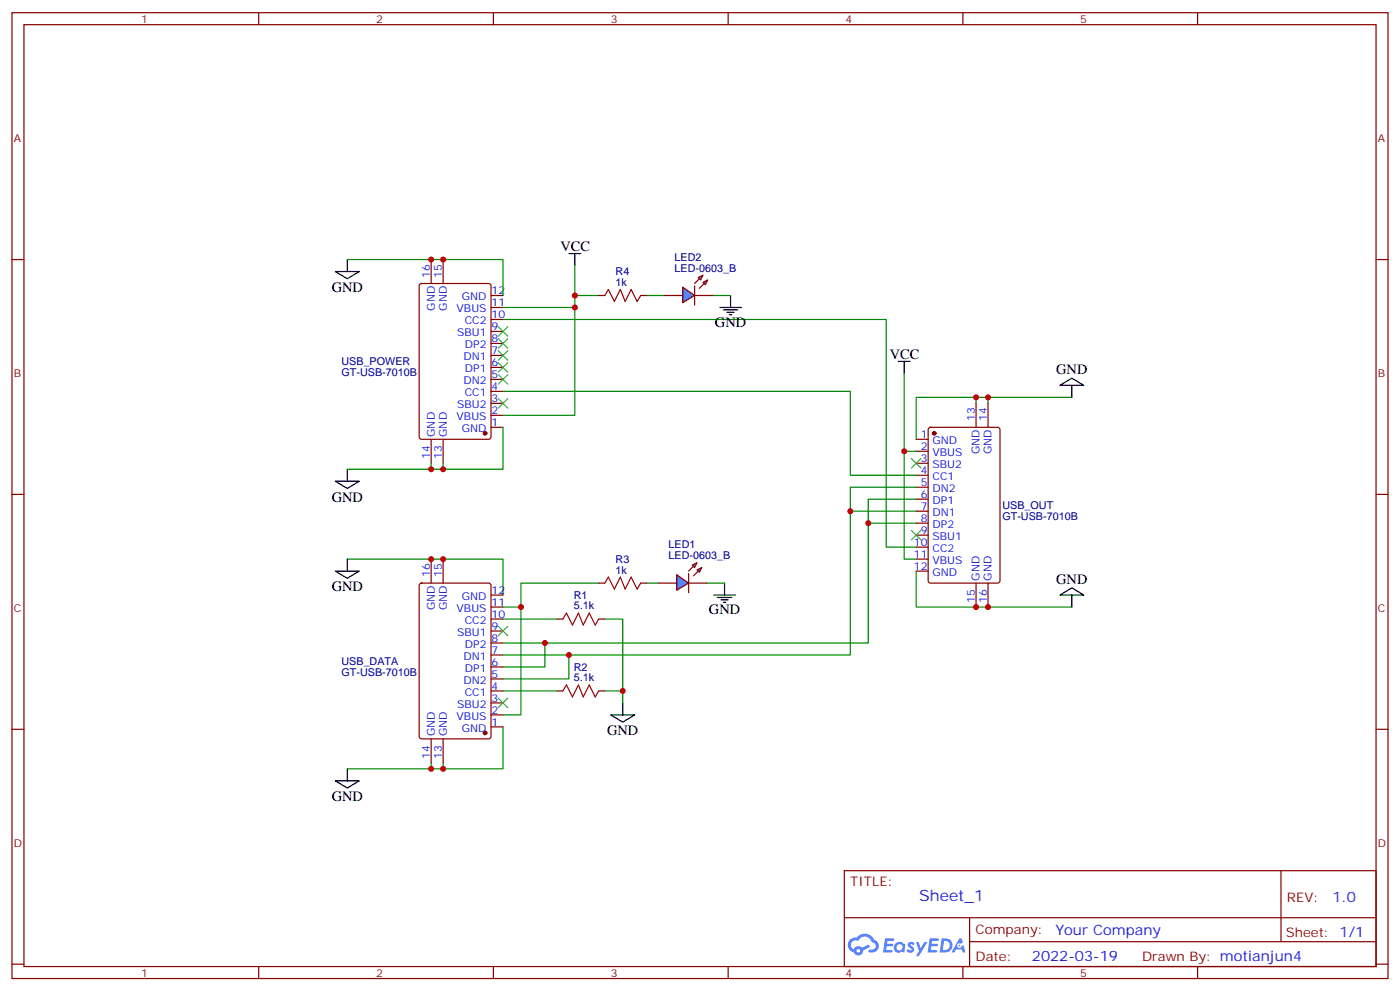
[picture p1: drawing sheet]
<svg xmlns="http://www.w3.org/2000/svg" width="412mm" height="292mm" viewBox="0 0 412 292" stroke-linecap="round" stroke-linejoin="round" font-family="sans-serif">
<g fill="none" stroke="#870000" stroke-width=".35">
<path d="M3.5 3.7h405.4v284.4h-405.4zM7.1 7.3h398.2v277.3h-398.2zM76.2 3.7v3.6M145.3 3.7v3.6M214.5 3.7v3.6M283.6 3.7v3.6M352.8 3.7v3.6M3.5 76.4h3.6M405.3 76.4h3.6M3.5 145.6h3.6M405.3 145.6h3.6M3.5 214.7h3.6"/>
<path d="M405.3 214.7h3.6M248.7 256.3h156.6v28.3h-156.6zM377.3 256.4v20.8M248.7 270.2h156.5M285.6 277.2h119.6M285.6 270.2v14.1M3.5 283.8h3.6M76.2 284.6v3.5M145.3 284.6v3.5M214.5 284.6v3.5M283.6 284.6v3.5M352.8 284.6v3.5"/>
<path d="M405.3 283.8h3.6"/>
</g>
<g fill="#5487ff">
<path d="M267.7 277.5a1.22 1.22 0 0 1 1.7 .3l-.4 .5a.47 .47 0 0 0-.3-.4 .47 .47 0 0 0-.5 .2l.1 .3a1.14 1.14 0 0 1 .8 1.7 1.14 1.14 0 0 1-1.9 0l-.2-.2 .5-.5 .7 .4a.29 .29 0 0 0 .3-.3 .29 .29 0 0 0-.2-.3 1.04 1.04 0 0 1-.6-1.7z"/>
<path d="M260.7 276.3h2.4l.3 .1-.2 .5-1.8 .1-.1 .9h1.5l.3 .3-.3 .4h-1.6l-.2 1.1h1.7l.2 .3-.2 .4h-2.6z"/>
<path d="M273.8 276.3h2.4l.3 .1-.1 .5-1.8 .1-.2 .9h1.6l.3 .3-.4 .4h-1.6l-.1 1.1h1.7l.2 .3-.2 .4h-2.6z"/>
<path d="M282.6 276.3h.7l.3 1.2-.6 .3a.69 .69 0 0 0-1 .3 .69 .69 0 0 0 .4 1 .69 .69 0 0 0 .9-.6l.5-.3 .6 2.2h-.8l-.2-.9h-1.8l-.5 .9h-.8z"/>
<path d="M269.8 277.3h.8l.6 1.9 1.1-1.9h.9l-2.6 4.2h-.8l.9-1.5z"/>
<path d="M277.4 276.3l-.6 4.1h1.3a2.11 2.11 0 0 0 2.5-2.1 2.11 2.11 0 0 0-2.5-2zM278.1 277a1.39 1.39 0 0 1 1.7 1.4 1.39 1.39 0 0 1-1.8 1.3h-.3z"/>
<path d="M263.7 277.9a1.54 1.54 0 0 0-.1 2.1 1.54 1.54 0 0 0 2.2 .2l.6 .2 .3-2.3-.2-.2-.4-.1a1.49 1.49 0 0 0-2.4 .1zM264 278.9a.94 .94 0 0 1 1.8 0 .94 .94 0 0 1-1.8 0z"/>
<path d="M250.4 276.6a2.18 2.18 0 0 0 1.1 3.8 1.44 1.44 0 0 0 1.6 .9 1.44 1.44 0 0 0 1.2-1.5l2-1-.5-.7-1.9 .9a1.47 1.47 0 0 0-2.4 .5 1.39 1.39 0 0 1-.7-2 1.39 1.39 0 0 1 2-.5 2.12 2.12 0 0 1 2.2-1.3 2.12 2.12 0 0 1 1.9 1.7 1.14 1.14 0 0 1 1.1 1.4 1.14 1.14 0 0 1-1.7 .8 .43 .43 0 0 0-.5 .3 .43 .43 0 0 0 .4 .5 1.98 1.98 0 0 0 2.5-1.2 1.98 1.98 0 0 0-1.2-2.5 3.1 3.1 0 0 0-5.3-.7l-.9 .1zM252.3 279.9a.55 .55 0 0 1 1.1 0 .55 .55 0 0 1-1.1 0z"/>
<circle cx="282.6" cy="278.4" r=".26"/>
</g>
<g fill="none" stroke="#870000" stroke-width=".35">
<path d="M127 76.4v7.1M130.5 76.4v7.1M123.7 83.7l.5-.2h19.7l.7 .4v44.7l-.4 .7h-20l-.7-.4v-44.7zM144.6 97.6h3.6M144.6 94.1h3.6M144.6 90.5h3.6M144.6 87h3.6M176.4 87h1.8M188.7 87h1.8M144.6 118.7h3.6M144.6 115.2h3.6M144.6 111.7h3.6"/>
<path d="M144.6 108.2h3.6M144.6 104.6h3.6M144.6 101.1h3.6M287.5 118.7v7.1M291 118.7v7.1M127 129.3v7.1M130.5 129.3v7.1M144.6 125.8h3.6M144.6 122.3h3.6M269.9 129.3h3.5M269.9 132.9h3.5M269.9 136.4h3.5"/>
<path d="M269.9 139.9h3.5M273.6 126l.5-.2h19.8l.6 .4 .1 44.8-.5 .6-20 .1-.6-.5-.1-44.7zM269.9 143.4h3.5M269.9 147h3.5M269.9 150.5h3.5M269.9 154h3.5M269.9 157.6h3.5M123.7 171.9l.5-.2h19.7l.7 .4v44.7l-.4 .7h-20l-.7-.4v-44.7zM127 164.6v7.1M130.5 164.6v7.1M144.6 178.7h3.6M144.6 175.2h3.6"/>
<path d="M176.4 171.7h1.8M188.7 171.7h1.8M269.9 161.1h3.5M269.9 164.6h3.5M269.9 168.1h3.5M287.5 171.7v7M291 171.7v7M144.6 199.9h3.6M144.6 196.4h3.6M144.6 192.8h3.6M144.6 189.3h3.6M144.6 185.8h3.6"/>
<path d="M144.6 182.2h3.6M164 182.2h1.8M176.4 182.2h1.8M127 217.5v7.1M130.5 217.5v7.1M144.6 214h3.6M144.6 210.5h3.6M144.6 206.9h3.6M144.6 203.4h3.6M164 203.4h1.8M176.4 203.4h1.8"/>
</g>
<g fill="#870000" stroke="#870000" stroke-width=".35">
<circle cx="142.9" cy="127.6" r=".53"/>
<circle cx="142.9" cy="215.8" r=".53"/>
<circle cx="275.2" cy="127.6" r=".53"/>
</g>
<g fill="none" stroke="#000" stroke-width=".35">
<path d="M98.8 79.9h7l-3.5 2.2zM102.3 76.4v3.5M167.6 74.6h3.5M169.3 74.6v3.6M212 90.5h6.4M213.1 91.2h4.2M214.1 91.9h2.2M214.8 92.6h.7M215.2 87v3.5M264.6 106.4h3.5M266.3 106.4v3.5M312.2 113.5l3.5-2.2 3.6 2.2z"/>
<path d="M315.7 113.5v3.5M102.3 138.1v3.6M98.8 141.7h7l-3.5 2.1zM98.8 168.1h7l-3.5 2.2zM102.3 164.6v3.5M210.3 175.2h6.3M211.3 175.9h4.2M212.4 176.6h2.1M213.1 177.3h.7M213.4 171.7v3.5M312.2 175.2l3.5-2.1 3.6 2.1zM315.7 175.2v3.5"/>
<path d="M179.9 210.5h7.1l-3.6 2.1zM183.4 206.9v3.6M98.8 229.9h7l-3.5 2.1zM102.3 226.3v3.6"/>
</g>
<g fill="none" stroke="#008700" stroke-width=".35">
<path d="M102.3 76.4h45.9v10.6M169.3 78.2v12.3h-21.1M148.2 94.1h112.9v67h8.8M169.3 90.5v31.8h-21.1M169.3 87h7.1M190.5 87h5.3M209.9 87h5.3M148.2 115.2h102.3v24.7h19.4M266.3 109.9v23h3.6M287.5 117h-17.6v12.3M291 117v1.7M315.7 117h-28.2v1.7"/>
<path d="M127 136.4v1.7M130.5 136.4v1.7h-28.2M148.2 125.8v12.3h-17.7M266.3 132.9v31.7h3.6M250.5 150.5v42.3h-82.9M255.8 154v35.3h-95.3M269.9 147h-14.1v7h14.1M269.9 143.4h-19.4v7.1h19.4M102.3 164.6h45.9v10.6M153.5 178.7v31.8h-5.3M176.4 171.7h-22.9v7h-5.3M190.5 171.7h3.5"/>
<path d="M208.1 171.7h5.3M269.9 168.1v10.6h45.8M148.2 192.8h19.4v7.1h-19.4M148.2 189.3h12.3v7.1h-12.3M148.2 182.2h15.8M178.2 182.2h5.2v21.2h-5.2M148.2 214v12.3h-17.7M148.2 203.4h15.8M183.4 203.4v3.5M127 224.6v1.7M130.5 224.6v1.7h-28.2"/>
</g>
<g fill="none" stroke="#3c3" stroke-width=".35">
<path d="M146.8 99.7l2.8 2.8M146.8 96.2l2.8 2.8M149.6 99.7l-2.8 2.8M149.6 96.2l-2.8 2.8M146.8 117.3l2.8 2.9M146.8 103.2l2.8 2.8M146.8 106.8l2.8 2.8M146.8 110.3l2.8 2.8M149.6 117.3l-2.8 2.9M149.6 103.2l-2.8 2.8M149.6 106.8l-2.8 2.8M149.6 110.3l-2.8 2.8"/>
<path d="M268.5 135l2.8 2.8M271.3 135l-2.8 2.8M268.5 156.1l2.8 2.9M271.3 156.1l-2.8 2.9M146.8 184.4l2.8 2.8M149.6 184.4l-2.8 2.8M146.8 205.5l2.8 2.9M149.6 205.5l-2.8 2.9"/>
</g>
<path d="M178.2 87l1-1.8 1.8 3.6 1.7-3.6 1.4 3.6 1.8-3.6 1.8 3.6 1-1.8M178.2 171.7l1-1.8 1.8 3.5 1.7-3.5 1.4 3.5 1.8-3.5 1.8 3.5 1-1.7M165.8 182.2l1.1-1.7 1.7 3.5 1.8-3.5 1.4 3.5 1.8-3.5 1.7 3.5 1.1-1.8M165.8 203.4l1.1-1.8 1.7 3.6 1.8-3.6 1.4 3.6 1.8-3.6 1.7 3.6 1.1-1.8" fill="none" stroke="#a10000" stroke-width=".35"/>
<path d="M199.3 169.2l3.5 2.5-3.5 2.1z" fill="#09f" stroke="#870000" stroke-width=".35"/>
<path d="M202.8 168.8v5.7z" fill="#f00" stroke="#870000" stroke-width=".35"/>
<g fill="#870000" stroke="#870000" stroke-width=".35">
<path d="M202.8 168.1l1.5-1.4z"/>
<path d="M204.3 169.5l1.4-1.4z"/>
</g>
<g fill="#09f" stroke="#870000" stroke-width=".35">
<path d="M203.9 166.4l1.4-.7-.7 1.4z"/>
<path d="M205.3 167.8l1.4-.7-.7 1.4z"/>
</g>
<path d="M194 171.7h5.3M202.8 171.7h5.3" fill="none" stroke="#870000" stroke-width=".35"/>
<path d="M201.1 84.5l3.5 2.5-3.5 2.1z" fill="#09f" stroke="#870000" stroke-width=".35"/>
<path d="M204.6 84.2v5.6z" fill="#f00" stroke="#870000" stroke-width=".35"/>
<g fill="#870000" stroke="#870000" stroke-width=".35">
<path d="M204.6 83.5l1.4-1.4z"/>
<path d="M206 84.9l1.4-1.4z"/>
</g>
<g fill="#09f" stroke="#870000" stroke-width=".35">
<path d="M205.7 81.7l1.4-.7-.7 1.4z"/>
<path d="M207.1 83.1l1.4-.7-.7 1.4z"/>
</g>
<path d="M195.8 87h5.3M204.6 87h5.3" fill="none" stroke="#870000" stroke-width=".35"/>
<g fill="#c00">
<circle cx="127" cy="138.1" r=".88"/>
<circle cx="130.5" cy="138.1" r=".88"/>
<circle cx="130.5" cy="164.6" r=".88"/>
<circle cx="130.5" cy="226.3" r=".88"/>
<circle cx="127" cy="164.6" r=".88"/>
<circle cx="127" cy="226.3" r=".88"/>
<circle cx="287.5" cy="178.7" r=".88"/>
<circle cx="287.5" cy="117" r=".88"/>
<circle cx="291" cy="178.7" r=".88"/>
<circle cx="291" cy="117" r=".88"/>
<circle cx="169.3" cy="90.5" r=".88"/>
<circle cx="160.5" cy="189.3" r=".88"/>
<circle cx="255.8" cy="154" r=".88"/>
<circle cx="167.6" cy="192.8" r=".88"/>
<circle cx="250.5" cy="150.5" r=".88"/>
<circle cx="183.4" cy="203.4" r=".88"/>
<circle cx="266.3" cy="132.9" r=".88"/>
<circle cx="169.3" cy="87" r=".88"/>
<circle cx="153.5" cy="178.7" r=".88"/>
<circle cx="127" cy="76.4" r=".88"/>
<circle cx="130.5" cy="76.4" r=".88"/>
</g>
<text font-size="4.6" fill="#00f" x="270.8" y="265.4">Sheet_1</text>
<g font-size="4.2">
<text x="165.1" y="73.9">VCC</text>
<text x="97.7" y="85.9">GND</text>
<text x="210.6" y="96.2">GND</text>
<text x="262.1" y="105.7">VCC</text>
<text x="311.1" y="110.2">GND</text>
<text x="97.7" y="147.7">GND</text>
<text x="311.1" y="172">GND</text>
<text x="97.7" y="174.1">GND</text>
<text x="208.8" y="180.8">GND</text>
<text x="178.9" y="216.5">GND</text>
<text x="97.7" y="235.9">GND</text>
</g>
<g font-size="4.2" fill="#00f">
<text x="392.5" y="265.6">1.0</text>
<text x="310.9" y="275.2">Your Company</text>
<text x="304" y="283">2022-03-19</text>
</g>
<g font-size="3.9" fill="#800">
<text x="250.5" y="260.9">TITLE:</text>
<text x="379.1" y="265.6">REV:</text>
<text x="287.4" y="275.1">Company:</text>
<text x="378.7" y="275.7">Sheet: 1/1</text>
<text x="287.4" y="282.8">Date:</text>
<text x="336.4" y="282.9">Drawn By: motianjun4</text>
</g>
<g font-size="3.2" fill="#800">
<text x="41.6" y="6.7">1</text>
<text x="110.8" y="6.7">2</text>
<text x="179.9" y="6.7">3</text>
<text x="249.1" y="6.7">4</text>
<text x="318.2" y="6.7">5</text>
<text x="4.1" y="41.8">A</text>
<text x="405.9" y="41.8">A</text>
<text x="4.1" y="111">B</text>
<text x="405.9" y="111">B</text>
<text x="4.1" y="180.1">C</text>
<text x="405.9" y="180.1">C</text>
<text x="4.1" y="249.3">D</text>
<text x="405.9" y="249.3">D</text>
<text x="41.6" y="287.5">1</text>
<text x="110.8" y="287.5">2</text>
<text x="179.9" y="287.5">3</text>
<text x="249.1" y="287.5">4</text>
<text x="318.2" y="287.5">5</text>
</g>
<g font-size="3.2" fill="#000080">
<text x="198.7" y="76.7">LED2</text>
<text x="181.3" y="81">R4</text>
<text x="198.7" y="79.9">LED-0603_B</text>
<text x="181.3" y="84.2">1k</text>
<text x="100.6" y="107.5">USB_POWER</text>
<text x="100.6" y="110.7">GT-USB-7010B</text>
<text x="295.3" y="149.8">USB_OUT</text>
<text x="295.3" y="153">GT-USB-7010B</text>
<text x="197" y="161.4">LED1</text>
<text x="181.3" y="165.7">R3</text>
<text x="197" y="164.6">LED-0603_B</text>
<text x="181.3" y="168.8">1k</text>
<text x="169" y="179.4">5.1k</text>
<text x="169" y="176.3">R1</text>
<text x="100.6" y="195.7">USB_DATA</text>
<text x="169" y="197.5">R2</text>
<text x="100.6" y="198.9">GT-USB-7010B</text>
<text x="169" y="200.6">5.1k</text>
</g>
<g font-size="3.2" fill="#00f">
<text x="126.6" y="81.7" transform="rotate(-90 126.6 81.7)">16</text>
<text x="130.2" y="81.7" transform="rotate(-90 130.2 81.7)">15</text>
<text x="136.1" y="88.4">GND</text>
<text x="144.8" y="86.6">12</text>
<text x="128.1" y="91.5" transform="rotate(-90 128.1 91.5)">GND</text>
<text x="131.6" y="91.5" transform="rotate(-90 131.6 91.5)">GND</text>
<text x="134.5" y="91.9">VBUS</text>
<text x="136.9" y="95.5">CC2</text>
<text x="144.8" y="93.7">10</text>
<text x="144.8" y="90.2">11</text>
<text x="134.7" y="99">SBU1</text>
<text x="144.8" y="100.8">8</text>
<text x="144.8" y="97.2">9</text>
<text x="136.5" y="106">DN1</text>
<text x="137" y="102.5">DP2</text>
<text x="144.8" y="107.8">6</text>
<text x="144.8" y="104.3">7</text>
<text x="136.5" y="113.1">DN2</text>
<text x="137" y="109.6">DP1</text>
<text x="144.8" y="111.3">5</text>
<text x="136.9" y="116.6">CC1</text>
<text x="144.8" y="118.4">3</text>
<text x="144.8" y="114.9">4</text>
<text x="134.5" y="123.7">VBUS</text>
<text x="134.7" y="120.2">SBU2</text>
<text x="144.8" y="125.4">1</text>
<text x="144.8" y="121.9">2</text>
<text x="287.2" y="124" transform="rotate(-90 287.2 124)">13</text>
<text x="290.7" y="124" transform="rotate(-90 290.7 124)">14</text>
<text x="128.1" y="128.6" transform="rotate(-90 128.1 128.6)">GND</text>
<text x="131.6" y="128.6" transform="rotate(-90 131.6 128.6)">GND</text>
<text x="136.1" y="127.2">GND</text>
<text x="271.2" y="129">1</text>
<text x="274.7" y="130.7">GND</text>
<text x="126.6" y="135.1" transform="rotate(-90 126.6 135.1)">14</text>
<text x="130.2" y="135.1" transform="rotate(-90 130.2 135.1)">13</text>
<text x="271.2" y="132.5">2</text>
<text x="271.2" y="136">3</text>
<text x="274.7" y="134.3">VBUS</text>
<text x="274.7" y="137.8">SBU2</text>
<text x="288.6" y="133.8" transform="rotate(-90 288.6 133.8)">GND</text>
<text x="292.1" y="133.8" transform="rotate(-90 292.1 133.8)">GND</text>
<text x="271.2" y="139.6">4</text>
<text x="271.2" y="143.1">5</text>
<text x="274.7" y="141.3">CC1</text>
<text x="271.2" y="146.6">6</text>
<text x="274.7" y="144.9">DN2</text>
<text x="274.7" y="148.4">DP1</text>
<text x="271.2" y="150.1">7</text>
<text x="271.2" y="153.7">8</text>
<text x="274.7" y="151.9">DN1</text>
<text x="274.7" y="155.4">DP2</text>
<text x="269.2" y="160.7">10</text>
<text x="271.2" y="157.2">9</text>
<text x="274.7" y="159">SBU1</text>
<text x="269.2" y="164.3">11</text>
<text x="269.2" y="167.8">12</text>
<text x="274.7" y="162.5">CC2</text>
<text x="274.7" y="166">VBUS</text>
<text x="126.6" y="169.9" transform="rotate(-90 126.6 169.9)">16</text>
<text x="130.2" y="169.9" transform="rotate(-90 130.2 169.9)">15</text>
<text x="274.7" y="169.5">GND</text>
<text x="288.6" y="171" transform="rotate(-90 288.6 171)">GND</text>
<text x="292.1" y="171" transform="rotate(-90 292.1 171)">GND</text>
<text x="128.1" y="179.6" transform="rotate(-90 128.1 179.6)">GND</text>
<text x="131.6" y="179.6" transform="rotate(-90 131.6 179.6)">GND</text>
<text x="136.1" y="176.6">GND</text>
<text x="144.8" y="178.4">11</text>
<text x="144.8" y="174.8">12</text>
<text x="287.2" y="177.5" transform="rotate(-90 287.2 177.5)">15</text>
<text x="290.7" y="177.5" transform="rotate(-90 290.7 177.5)">16</text>
<text x="134.5" y="180.1">VBUS</text>
<text x="136.9" y="183.7">CC2</text>
<text x="144.8" y="185.4">9</text>
<text x="144.8" y="181.9">10</text>
<text x="134.7" y="187.2">SBU1</text>
<text x="137" y="190.7">DP2</text>
<text x="144.8" y="188.9">8</text>
<text x="136.5" y="194.2">DN1</text>
<text x="137" y="197.8">DP1</text>
<text x="144.8" y="196">6</text>
<text x="144.8" y="192.5">7</text>
<text x="136.5" y="201.3">DN2</text>
<text x="144.8" y="203.1">4</text>
<text x="144.8" y="199.5">5</text>
<text x="134.7" y="208.4">SBU2</text>
<text x="136.9" y="204.8">CC1</text>
<text x="144.8" y="206.6">3</text>
<text x="134.5" y="211.9">VBUS</text>
<text x="136.1" y="215.4">GND</text>
<text x="144.8" y="213.6">1</text>
<text x="144.8" y="210.1">2</text>
<text x="128.1" y="216.8" transform="rotate(-90 128.1 216.8)">GND</text>
<text x="131.6" y="216.8" transform="rotate(-90 131.6 216.8)">GND</text>
<text x="126.6" y="223.3" transform="rotate(-90 126.6 223.3)">14</text>
<text x="130.2" y="223.3" transform="rotate(-90 130.2 223.3)">13</text>
</g>
</svg>
